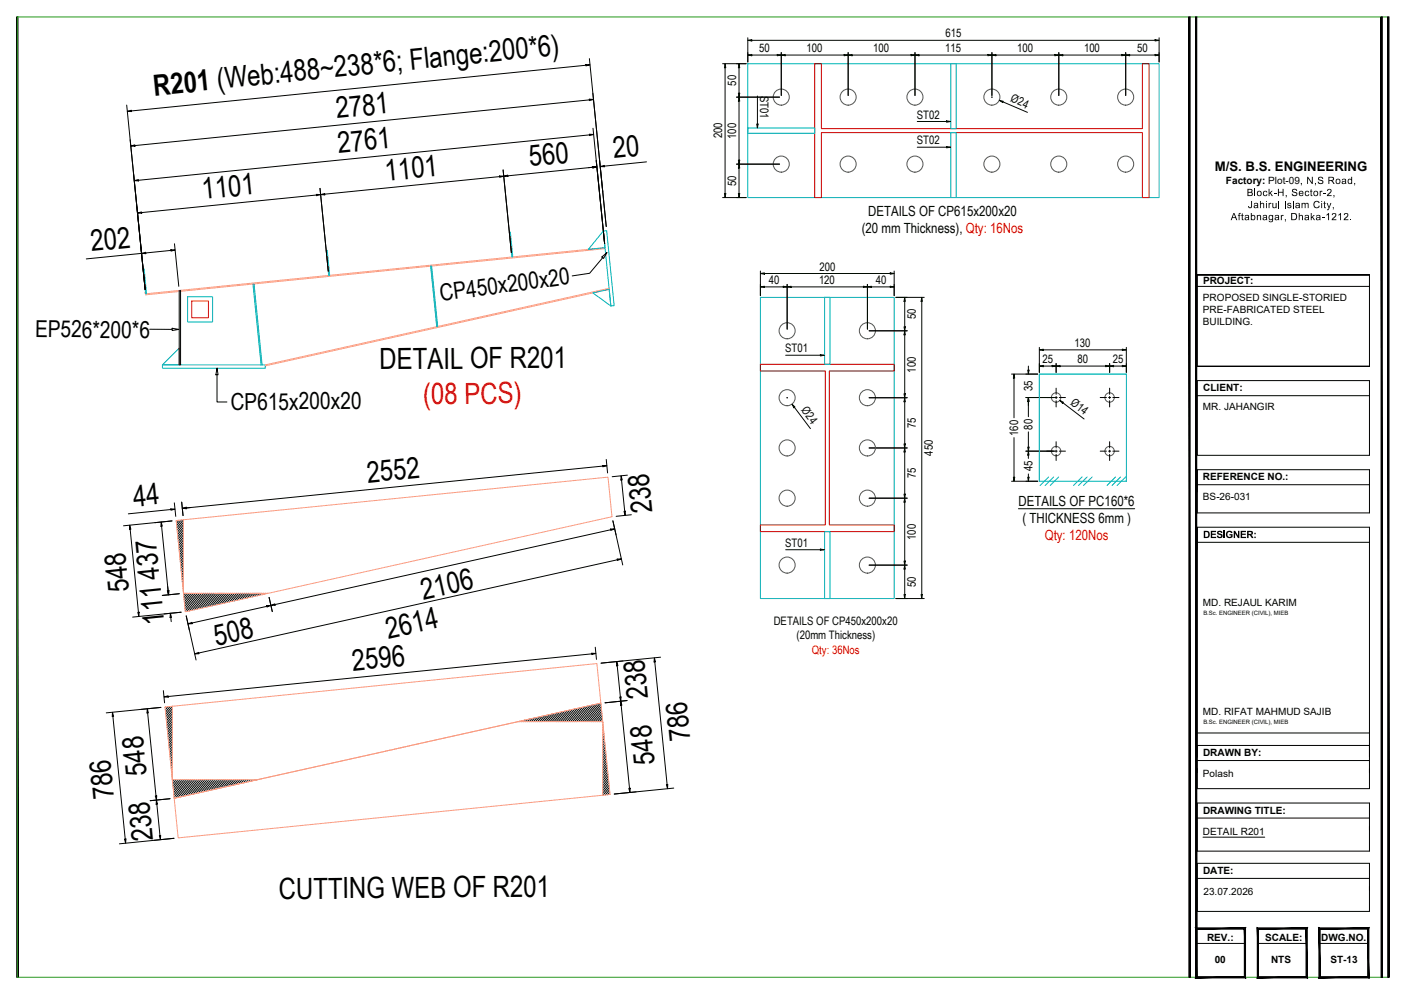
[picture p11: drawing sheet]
<svg xmlns="http://www.w3.org/2000/svg" width="420mm" height="297mm" viewBox="0 0 420 297" stroke-linecap="round" stroke-linejoin="round" font-family="sans-serif">
<!-- layer: Rafter -->
<path d="M180.9 74l-137.4 13.8 .1 .3 137.4-13.8M43.3 87.7h.1M182.1 86.2l-102.8 22.8M182.2 86.5l-102.9 22.8M54.9 155.3l126.9-12.7 1.2 11.8-102.8 22.9h-25.3zM54.9 155.3l-2.2 .3 2.7 27.2 24.8-5.5M51.5 211.1l127-12.8 1.2 11.8-102.8 22.9h-25.4zM51.5 211.1l-2.2 .2 2.8 27.3 24.8-5.6M154.9 215.7l24.8-5.6 2.7 27.3-2.1 .2M52.1 238.6l102.8-22.9h25.4v21.9l-127 12.8z" fill="none" stroke="#ff9f7f" stroke-width=".3"/>
<!-- layer: Connection Plate -->
<g fill="none" stroke="#00b3b3" stroke-width=".3">
<path d="M223.6 19h123v40h-123zM180.4 69l1-.1 2.3 22.4-1 .1zM180.4 69l.5 5-4.9 .5zM56.1 88.7h7.5v7.5h-7.5zM177.3 87.5l4.9-1 .5 4.9zM227.4 88.9h40v90h-40zM48.6 109h30.7v1h-30.7zM310.8 111.8h26v32h-26zM313.6 142.5l-2.6 2.6M315.1 142.5l-2.6 2.6M316.6 142.5l-2.6 2.6M323.6 142.5l-2.5 2.6"/>
<path d="M325.1 142.5l-2.6 2.6M326.6 142.5l-2.6 2.6M333.6 142.5l-2.6 2.6M335.1 142.5l-2.6 2.6M336.6 142.5l-2.5 2.6"/>
</g>
<!-- layer: Stiffener -->
<path d="M284.3 19h1.6v19.4h-1.6zM223.6 38.2h20v1.6h-20zM284.3 39.6h1.6v19.4h-1.6zM128.8 79.6l.3-.1 1.8 18.1h-.3zM75.6 84.9l2.5 24.1M76 84.9l2.4 24.1M246.6 88.9h1.6v20h-1.6zM48.6 109l5-5v5zM246.6 158.9h1.6v20h-1.6z" fill="none" stroke="#008ab8" stroke-width=".3"/>
<!-- layer: Purlin Cleat -->
<path d="M97.6 74.9l.3-.1 .7 7.5h-.3zM152.3 69.3h.3l.8 7.5h-.3zM42.8 80.4l.3-.1 .7 7.5h-.3z" fill="none" stroke="#0cc" stroke-width=".3"/>
<!-- layer: Strut -->
<path d="M57.3 89.9h5v5.1h-5z" fill="none" stroke="#f00" stroke-width=".3"/>
<!-- layer: DIM -->
<g fill="none" stroke="#000" stroke-width=".3">
<path d="M175.2 19.5l-135.9 13.7M176.3 17.5l5 50.2-2-19.8M37.9 31.4l5.5 55.2-2.5-24.8M176.2 29.9l-135.9 13.6M177.3 38.3l3.5 34.5M94.6 58.3l-52.2 5.2M95.7 56.3l2.5 24.8M149.4 52.8l-52.3 5.2M150.5 50.8l2.4 24.8M176 50.1l1.2-.1-25.3 2.5M176.3 40.3l-134.9 13.6M193.3 48.4l-12.6 1.2"/>
<path d="M42.3 75.7l-16.5 1.7M51.1 74.8l-7.5 .8M52.2 72.8l1.3 12.8M53.6 86.8v22.2M54 86.8v22.2M180.2 139.3l-124.4 12.5 1.2-.1M181.3 137.3l.4 4M38.9 158.2l2.5 24.8M48.3 157.3l2 19.2-.2-1.2M51.1 152.3l-12.7 1.3M51.4 155.7l-14.5 1.4M52.1 150.3l.5 4"/>
<path d="M52.9 155.5l-.2 .2M53.5 155.5l-.7 .9M54.2 155.4l-1.4 1.7M54.3 150.1l.4 4M54.9 155.3l-2 2.4M54.9 156.1l-1.9 2.3M54.9 156.8l-1.9 2.3M54.9 157.6l-1.8 2.2M54.9 158.3l-1.7 2.1M54.9 159.1l-1.7 2M54.9 159.8l-1.6 2M182.6 158.3l-100.4 22.4"/>
<path d="M184.2 159.9l-.9-4.3 2.9 13.2M185.9 143.4l.9 9.4M187.6 142l-4.5 .5M188.8 153.8l-4.5 .5M53.6 177.4l-5.1 .5M54.9 160.6l-1.5 1.8M54.9 161.4l-1.5 1.7M54.9 162.1l-1.4 1.7M54.9 162.9l-1.3 1.5M54.9 163.6l-1.3 1.5M54.9 164.4l-1.2 1.4M54.9 165.1l-1.1 1.3"/>
<path d="M54.9 165.9l-1.1 1.2M54.9 166.6l-1 1.2M54.9 167.4l-.9 1.1M54.9 168.1l-.9 1M54.9 168.9l-.8 .9M54.9 169.6l-.7 .9M54.9 170.4l-.6 .7M54.9 171.1l-.6 .7M54.9 171.9l-.5 .6M54.9 172.6l-.5 .6M54.9 173.4l-.4 .4M54.9 174.1l-.3 .4"/>
<path d="M54.9 174.9l-.2 .3M54.9 175.6l-.2 .2M54.9 176.4l-.1 .1M54.9 177.2h-.1M55.4 177.3l-.5 .5M56 177.3l-1 1.2M56.6 177.3l-1.5 1.9M57.2 177.3l-2.1 2.6M57.8 177.3l-2.6 3.2M58.4 177.3l-3.2 3.9M59 177.3l-3.7 4.6M59.6 177.3l-4.2 5.2"/>
<path d="M60.3 177.3l-4.5 5.4M60.9 177.3l-4.3 5.3M61.5 177.3l-4.2 5.1M62.1 177.3l-4 4.9M62.7 177.3l-3.9 4.8M63.4 177.3l-3.8 4.6M64 177.3l-3.7 4.4M64.6 177.3l-3.5 4.3M65.2 177.3l-3.4 4.1M65.8 177.3l-3.2 3.9M66.4 177.3l-3 3.8M67 177.3l-2.9 3.6"/>
<path d="M67.6 177.3l-2.7 3.4M68.3 177.3l-2.7 3.3M68.9 177.3l-2.5 3.1M69.5 177.3l-2.4 2.9M70.1 177.3l-2.2 2.8M70.7 177.3l-2.1 2.6M71.4 177.3l-2 2.4M72 177.3l-1.9 2.3M72.6 177.3l-1.7 2.1M73.2 177.3l-1.6 1.9M73.8 177.3l-1.4 1.8M74.4 177.3l-1.3 1.6"/>
<path d="M75 177.3l-1.1 1.4M75.6 177.3l-1 1.2M76.3 177.3l-.9 1.1M76.9 177.3l-.8 .9M77.5 177.3l-.6 .7M78.1 177.3l-.5 .6M78.7 177.3l-.3 .4M79.3 177.3l-.2 .3M79.9 177.3v.1M80.5 178.5l.9 4.3M184.6 167.3l-125.2 27.8M51.1 184.5l.1 1.3"/>
<path d="M54.2 183l-14.5 1.4M56.6 188.3l-.9-4.2 2.9 13.1M79.8 181.2l-22.4 5M177 195.4l-126.7 12.7M178 193.4l.4 3.6M184.6 199l.9 9.3M195.8 197.8l3.7 36.6M197.5 196.4l-17.8 1.8 6.6-.7M33.8 214.1l3.6 36.6M44.2 213l2.5 24.8M48.1 211.4l-16.3 1.6M48.9 206.4l.3 3.6"/>
<path d="M49.5 211.3l-.1 .1M50.2 211.2l-.8 .9M50.9 211.1l-1.4 1.7M51.5 211.1l-1.9 2.4M51.5 211.8l-1.9 2.3M51.5 212.6l-1.8 2.2M51.5 213.3l-1.7 2.2M51.5 214.1l-1.7 2M51.5 214.8l-1.6 2M51.5 215.6l-1.5 1.9M51.5 216.3l-1.5 1.9M51.5 217.1l-1.4 1.7"/>
<path d="M51.5 217.8l-1.3 1.7M51.5 218.6l-1.3 1.6M51.5 219.3l-1.2 1.5M155.3 215.6l-.1 .1M156.1 215.4l-.2 .3M156.8 215.2l-.3 .5M157.6 215.1l-.5 .6M158.3 214.9l-.6 .8M159.1 214.7l-.8 1M159.8 214.6l-.9 1.1M160.6 214.4l-1 1.3M161.3 214.2l-1.1 1.5"/>
<path d="M162.1 214.1l-1.3 1.6M162.8 213.9l-1.4 1.8M163.6 213.7l-1.6 2M164.3 213.6l-1.7 2.1M165.1 213.4l-1.9 2.3M165.8 213.2l-1.9 2.5M166.6 213l-2.1 2.7M167.3 212.9l-2.2 2.8M168.1 212.7l-2.4 3M168.8 212.5l-2.5 3.2M169.6 212.4l-2.7 3.3M170.3 212.2l-2.8 3.5"/>
<path d="M171.1 212.1l-3 3.6M171.9 211.9l-3.1 3.8M172.6 211.7l-3.2 4M173.4 211.5l-3.4 4.2M174.1 211.4l-3.5 4.3M174.9 211.2l-3.7 4.5M175.6 211l-3.7 4.7M176.4 210.9l-3.9 4.8M177.1 210.7l-4 5M177.9 210.6l-4.2 5.1M178.6 210.4l-4.3 5.3M179.4 210.2l-4.5 5.5"/>
<path d="M179.7 210.5l-4.2 5.2M179.8 211.2l-3.7 4.5M179.9 211.9l-3.1 3.8M179.9 212.5l-2.5 3.2M180 213.2l-2 2.5M180.1 213.9l-1.5 1.8M180.1 214.6l-.9 1.1M180.2 215.2l-.3 .5M180.3 215.9h.1M180.3 216.6v.1M180.4 217.2l-.1 .2M180.5 217.9l-.2 .3"/>
<path d="M180.5 218.6l-.2 .3M180.6 219.3l-.3 .4M180.7 219.9l-.4 .5M185.8 210.8l2.5 24.8M187.5 209.3l-6.6 .7M50.8 238.7l-5.9 .6M51.5 220.1l-1.1 1.4M51.5 220.8l-1.1 1.4M51.5 221.6l-1 1.2M51.5 222.3l-.9 1.2M51.5 223.1l-.8 1.1M51.5 223.8l-.8 1.1"/>
<path d="M51.5 224.6l-.7 .9M51.5 225.3l-.7 .9M51.5 226.1l-.6 .8M51.5 226.9l-.5 .6M51.5 227.6l-.4 .6M51.5 228.4l-.4 .5M51.5 229.1l-.3 .4M51.5 229.9l-.3 .3M51.5 230.6l-.2 .3M51.5 231.4l-.1 .1M51.5 232.1v.1M51.5 232.9h.1"/>
<path d="M52 233l-.4 .6M52.6 233l-1 1.2M53.3 233l-1.6 1.9M53.9 233l-2.1 2.6M54.5 233l-2.6 3.2M55.1 233l-3.2 3.9M55.7 233l-3.7 4.6M56.3 233l-4.3 5.3M56.9 233l-4.4 5.4M57.6 233l-4.3 5.3M58.2 233l-4.2 5.1M58.8 233l-4 5"/>
<path d="M59.4 233l-3.9 4.8M60 233l-3.7 4.6M60.6 233l-3.6 4.5M61.3 233l-3.5 4.3M61.9 233l-3.4 4.1M62.5 233l-3.2 3.9M63.1 233l-3.1 3.8M63.7 233l-2.9 3.6M64.3 233l-2.8 3.4M64.9 233l-2.6 3.3M65.6 233l-2.6 3.1M66.2 233l-2.4 3"/>
<path d="M66.8 233l-2.3 2.8M67.4 233l-2.1 2.6M68 233l-2 2.4M68.6 233l-1.8 2.3M69.3 233l-1.8 2.1M69.9 233l-1.6 1.9M70.5 233l-1.5 1.8M71.1 233l-1.3 1.6M71.7 233l-1.2 1.4M72.3 233l-1 1.3M72.9 233l-.8 1.1M73.6 233l-.8 .9"/>
<path d="M74.2 233l-.6 .8M74.8 233l-.5 .6M75.4 233l-.3 .4M76 233l-.2 .3M76.6 233v.1M180.7 220.6l-.4 .6M180.8 221.3l-.5 .6M180.9 221.9l-.6 .8M180.9 222.6l-.6 .8M181 223.3l-.7 .9M181.1 223.9l-.8 1M181.1 224.6l-.8 1.1"/>
<path d="M181.2 225.3l-.9 1.1M181.3 225.9l-1 1.3M181.4 226.6l-1.1 1.4M181.4 227.3l-1.1 1.4M181.5 228l-1.2 1.5M181.5 228.6l-1.2 1.6M181.6 229.3l-1.3 1.7M181.7 230l-1.4 1.7M181.8 230.6l-1.5 1.9M181.8 231.3l-1.5 1.9M181.9 232l-1.6 2M181.9 232.6l-1.6 2.1"/>
<path d="M182 233.3l-1.7 2.2M182.1 234l-1.8 2.2M182.2 234.7l-1.9 2.3M182.2 235.3l-1.9 2.3M182.3 236l-1.3 1.6M182.4 236.7l-.7 .8M182.4 237.3v.1M201.5 235.5l-17.8 1.8 6.5-.7M46.9 240.3l.9 9.4M52 250.5l-16.3 1.7"/>
</g>
<!-- layer: 0 -->
<g fill="none" stroke="#000" stroke-width=".3">
<path d="M175.2 19.3l1.2 .1-1.2 .3zM38.1 33.3l1.2-.4v.4zM176.2 29.6l1.3 .1-1.2 .4zM39.1 43.6l1.2-.3 .1 .4zM40.2 54l1.2-.3v.4zM94.6 58.1l1.3 .1-1.2 .3zM95.9 58.2l1.2-.4v.4zM149.4 52.6h1.2l-1.2 .4zM150.6 52.6l1.2-.3 .1 .4zM176.3 40.1l1.2 .1-1.2 .3zM177.2 49.8l1.3 .1-1.2 .3zM179.5 49.8l1.2-.4 .1 .4z"/>
<path d="M41.1 63.7l1.2-.4 .1 .4zM42.3 75.7l1.3-.3v.4zM51.1 74.6l1.3 .1-1.3 .3zM180 76.8l1.5-1.3-1 1.7zM180.2 77l-3.9 4.7-5.2 .8M44.8 98.4h6.7M51.5 98.1l2 .3-2 .4zM64.9 110l.3 2h-.6zM64.9 112v8.1h3M180.2 139.1l1.3 .1-1.2 .3zM38.8 156.9l.3 1.3h-.4zM48.2 156l.3 1.2-.4 .1z"/>
<path d="M51.1 152.1l1.2 .1-1.2 .3zM54.5 151.9l1.2-.3 .1 .4zM182.6 158.1l1.2-.1-1.2 .5zM185.7 142.2l.4 1.2-.4 .1zM186.6 152.8h.4l-.1 1.2zM50.1 176.5h.4l-.1 1.3zM184.6 167.1l1.2-.1-1.2 .5zM41.2 183h.4l-.1 1.2zM50.9 183.3l.4 1.2h-.4zM56.2 186.4l1.2-.4 .1 .4zM58.2 195.4l1.2-.4 .1 .4zM79.8 181l1.2-.1-1.2 .5z"/>
<path d="M81 180.9l1.2-.4 .1 .4zM176.9 195.2l1.3 .1-1.2 .3zM184.4 197.7l.4 1.2-.4 .1zM195.7 196.6l.3 1.2h-.4zM33.6 212.9l.4 1.2h-.4zM44 211.8l.4 1.2-.4 .1zM49 208.3l1.3-.4v.4zM185.3 208.3h.4v1.2zM185.7 209.5l.3 1.3h-.4zM46.4 237.9l.5-.1-.1 1.3zM46.8 239.1l.3 1.2-.4 .1zM188 235.6l.5-.1-.1 1.3z"/>
<path d="M199.3 234.5l.4-.1-.1 1.3zM37.2 250.7h.5l-.1 1.3zM47.6 249.7h.4v1.2z"/>
</g>
<g fill="none" stroke="#545454" stroke-width=".3">
<circle cx="233.6" cy="29" r="2.4"/>
<circle cx="253.6" cy="29" r="2.4"/>
<circle cx="273.6" cy="29" r="2.4"/>
<circle cx="296.6" cy="29" r="2.4"/>
<circle cx="316.6" cy="29" r="2.4"/>
<circle cx="336.6" cy="29" r="2.4"/>
<circle cx="233.6" cy="49" r="2.4"/>
<circle cx="253.6" cy="49" r="2.4"/>
<circle cx="273.6" cy="49" r="2.4"/>
<circle cx="296.6" cy="49" r="2.4"/>
<circle cx="316.6" cy="49" r="2.4"/>
<circle cx="336.6" cy="49" r="2.4"/>
<circle cx="235.4" cy="98.8" r="2.4"/>
<circle cx="259.4" cy="98.8" r="2.4"/>
<circle cx="235.4" cy="118.8" r="2.4"/>
<circle cx="259.4" cy="118.8" r="2.4"/>
<circle cx="315.8" cy="118.8" r="1.41"/>
<circle cx="331.8" cy="118.8" r="1.41"/>
<circle cx="235.4" cy="133.9" r="2.4"/>
<circle cx="259.4" cy="133.9" r="2.4"/>
<circle cx="315.8" cy="134.8" r="1.41"/>
<circle cx="331.8" cy="134.8" r="1.41"/>
<circle cx="235.4" cy="148.9" r="2.4"/>
<circle cx="259.4" cy="148.9" r="2.4"/>
<circle cx="235.4" cy="168.9" r="2.4"/>
<circle cx="259.4" cy="168.9" r="2.4"/>
</g>
<!-- layer: 000 Steel Column -->
<path d="M243.6 19h2v19.4h96v-19.4h2v40h-2v-19.4h-96v19.4h-2zM227.4 108.9h40v2h-19.4v46h19.4v2h-40v-2h19.4v-46h-19.4z" fill="none" stroke="#a30000" stroke-width=".3"/>
<!-- layer: DIM STEEL -->
<g fill="none" stroke="#000a00" stroke-width=".3">
<path d="M216.1 19h7M223.6 11.3v7.2M224.8 16.5h7.6M224.8 12.1h120.6M233.6 15.7v12.8M234.8 16.5h17.6M253.6 15.7v12.8M254.8 16.5h17.6M273.6 15.7v12.8M274.8 16.5h20.6M296.6 15.7v12.8M297.8 16.5h17.6"/>
<path d="M316.6 15.7v12.8M317.8 16.5h17.6M336.6 15.7v12.8M337.8 16.5h7.6M346.6 11.3v7.2M216.8 20.2v37.6M220.3 29h12.8M221 20.2v7.6M221 30.2v17.6M296.5 29h.2M296.6 28.9v.2M299.9 30.4l7.4 3.2"/>
<path d="M216.1 59h7M220.3 49.1h12.8M221 50.2v7.6M227.4 81v7.4M228.6 85.7h5.6M228.6 81.7h37.6M235.4 85v13.4M236.6 85.7h21.6M259.4 85v13.4M259.9 98.9h11.4M260.6 85.7h5.6M267.4 81v7.4"/>
<path d="M267.9 88.9h8.5M270.6 90.1v7.6M275.7 90.1v87.6M235.3 118.9h.2M235.4 118.8v.1M259.9 118.9h11.4M270.6 100.1v17.6M302.5 111.8h7.8M303.2 113v11.8M306.8 118.8h8.5M307.5 109.4v1.2M310.8 103.8v7.5"/>
<path d="M312 109.4h2.6M312 104.5h23.6M315.7 118.8h.2M315.8 108.6v2.7M315.8 118.7v.2M317 109.4h13.6M331.8 108.6v2.7M333 109.4h2.6M336.8 103.8v7.5M237.6 121.7l4.8 6.4M259.9 133.9h11.4M270.6 120.1v12.6"/>
<path d="M270.6 135.1v12.6M303.2 130.8v11.8M306.8 134.8h8.5M307.5 120v4.5M307.5 129.1v4.5M307.5 136v1M317.9 120.4l6.3 4.8M259.9 148.9h11.4M270.6 150.1v17.6M302.5 143.8h7.8M304.5 152h34.8M307.5 141.6v1"/>
<path d="M259.9 168.9h11.4M267.9 178.9h8.5M270.6 170.1v7.6"/>
</g>
<!-- layer: 0 -->
<g fill="none" stroke="#000a00" stroke-width=".3">
<path d="M216.8 19l.2 1.2h-.4zM221 19l.2 1.2h-.4zM223.6 16.5l1.2-.2v.4zM223.6 12.1l1.2-.3v.4zM232.4 16.3l1.2 .2-1.2 .2zM233.6 16.5l1.2-.2v.4zM252.4 16.3l1.2 .2-1.2 .2zM253.6 16.5l1.2-.2v.4zM272.4 16.3l1.2 .2-1.2 .2zM273.6 16.5l1.2-.2v.4zM295.4 16.3l1.2 .2-1.2 .2zM296.6 16.5l1.2-.2v.4z"/>
<path d="M315.4 16.3l1.2 .2-1.2 .2zM316.6 16.5l1.2-.2v.4zM335.4 16.3l1.2 .2-1.2 .2zM336.6 16.5l1.2-.2v.4zM345.4 16.3l1.2 .2-1.2 .2zM345.4 11.8l1.2 .3-1.2 .1zM220.8 27.8h.4l-.2 1.2zM221 29l.2 1.2h-.4zM226.3 37.1h.4l-.2 1.2zM226.5 28.7v8.4M274.3 36.3h8.8M283.1 36.1l1.2 .2-1.2 .2z"/>
<path d="M298.8 30l1.2 .3-.1 .3zM216.6 57.8h.4l-.2 1.2zM220.8 47.8h.4l-.2 1.3zM220.8 57.8h.4l-.2 1.2zM221 49.1l.2 1.1h-.4zM274.3 44h8.8M283.1 43.8l1.2 .2-1.2 .2zM227.4 85.7l1.2-.2v.4zM227.4 81.7l1.2-.2v.4zM234.2 85.5l1.2 .2-1.2 .2zM235.4 85.7l1.2-.2v.4zM258.2 85.5l1.2 .2-1.2 .2z"/>
<path d="M259.4 85.7l1.2-.2v.4zM266.2 85.5l1.2 .2-1.2 .2zM266.2 81.5l1.2 .2-1.2 .2zM270.3 97.7h.4l-.1 1.2zM270.6 88.9l.1 1.2h-.4zM270.6 98.9l.1 1.2h-.4zM275.7 88.9l.1 1.2h-.4zM235 106.2h10.3M245.3 106l1.2 .2-1.2 .2zM270.3 117.7h.4l-.1 1.2zM270.6 118.9l.1 1.2h-.4zM303.2 111.8l.2 1.2h-.4z"/>
<path d="M307.3 110.6h.4l-.2 1.2zM307.5 118.8l.2 1.2h-.4zM310.8 109.4l1.2-.2v.4zM310.8 104.5l1.2-.1v.4zM314.6 109.2l1.2 .2-1.2 .2zM315.8 109.4l1.2-.2v.4zM316.9 119.6l1.1 .6-.2 .3zM330.6 109.2l1.2 .2-1.2 .2zM331.8 109.4l1.2-.2v.4zM335.6 109.2l1.2 .2-1.2 .2zM335.6 104.4l1.2 .1-1.2 .3zM236.9 120.8l.8 .8-.3 .3z"/>
<path d="M270.3 132.7h.4l-.1 1.2zM270.6 133.9l.1 1.2h-.4zM307.3 133.6h.4l-.2 1.2zM307.5 134.8l.2 1.2h-.4zM270.3 147.7h.4l-.1 1.2zM270.6 148.9l.1 1.2h-.4zM303 142.6h.4l-.2 1.2zM307.3 142.6h.4l-.2 1.2zM235 164.3h10.3M245.3 164.1l1.2 .2-1.2 .2zM270.3 167.7h.4l-.1 1.2zM270.3 177.7h.4l-.1 1.2z"/>
<path d="M270.6 168.9l.1 1.2h-.4zM275.4 177.7h.4l-.1 1.2z"/>
</g>
<!-- layer: CLEAT -->
<path d="M336.8 111.8h-26v32" fill="none" stroke="#0ff" stroke-width=".3"/>
<!-- layer: Center line -->
<g fill="none" stroke="#000" stroke-width=".3">
<path d="M313 118.8h1.9M315.5 118.8h.6M315.8 116v1.8M315.8 118.5v.6M315.8 119.7v1.9M316.8 118.8h1.8M329 118.8h1.9M331.5 118.8h.6M331.8 116v1.8M331.8 118.5v.6M331.8 119.7v1.9M332.8 118.8h1.8"/>
<path d="M313 134.8h1.9M315.5 134.8h.6M315.8 132v1.9M315.8 134.5v.6M315.8 135.8v1.8M316.8 134.8h1.8M329 134.8h1.9M331.5 134.8h.6M331.8 132v1.9M331.8 134.5v.6M331.8 135.8v1.8M332.8 134.8h1.8"/>
</g>
<!-- layer: Template -->
<g fill="#000" stroke="#000" stroke-width=".3">
<path d="M5 5.1v286.9h.4zM5 5.1h.4v286.9z"/>
<path d="M355.5 5.1v286.9h.4zM355.5 5.1h.4v286.9z"/>
<path d="M357.5 5.1v286.9h.4zM357.5 5.1h.4v286.9z"/>
<path d="M357.9 291.9l-.4 .3 14.6-.3zM357.5 292.2l14.6-.3 .4 .3zM372.1 277.7v14.2l.4 .3zM372.1 277.7l.4-.4v14.9zM357.9 277.7h14.2l.4-.4zM357.5 277.3h15l-14.6 .4zM357.5 277.3l.4 14.6v-14.2zM357.5 277.3l.4 14.6-.4 .3z"/>
<path d="M376.3 291.9l-.3 .3 14.6-.3zM376 292.2l14.6-.3 .3 .3zM390.6 277.7v14.2l.3 .3zM390.6 277.7l.3-.4v14.9zM376.3 277.7h14.3l.3-.4zM376 277.3h14.9l-14.6 .4zM376 277.3l.3 14.6v-14.2zM376 277.3l.3 14.6-.3 .3z"/>
<path d="M394.8 291.9l-.4 .3 14.6-.3zM394.4 292.2l14.6-.3 .4 .3zM409 277.7v14.2l.4 .3zM409 277.7l.4-.4v14.9zM394.8 277.7h14.2l.4-.4zM394.4 277.3h15l-14.6 .4zM394.4 277.3l.4 14.6v-14.2zM394.4 277.3l.4 14.6-.4 .3z"/>
<path d="M413 5.1v286.9h.4zM413 5.1h.4v286.9z"/>
<path d="M415 5.1v286.9h.4zM415 5.1h.4v286.9z"/>
</g>
<path d="M5.2 5.1h410v286.9h-410z" fill="none" stroke="#259500" stroke-width=".3"/>
<g fill="none" stroke="#000" stroke-width=".3">
<path d="M358.1 82.2h51.4h-51.4v27.3M358.1 85.6h51.4M409.5 82.2v27.3M358.1 113.7h51.4v22.4h-51.4zM358.1 118.2h51.4M409.5 109.5h-51.4h51.4M358.1 157.6v78.1h51.4v-12.9h-51.4M358.1 140.4v12.9h51.4v-12.9h-51.4v6.6M358.1 144.9h51.4M358.1 164.2v-6.6h51.4v68.6M358.1 162.1h51.4M358.1 219h51.4"/>
<path d="M358.1 240h51.4v14.3h-51.4zM358.1 227.3h51.4M409.5 229.7v1.2M358.1 258h51.4v14.4h-51.4zM358.1 244.5h51.4M359.7 250.2h18.5M358.1 262.5h51.4M357.7 281.9h14.6M376.2 281.9h14.5M394.6 281.9h14.6"/>
</g>
<g fill="#000">
<path d="M375.1 159.2h.4v.4h-.4zM375.1 160.4h.4v.4h-.4z"/>
<path d="M372.9 158.6l1.3 .1 .4 .2 .1 .6-.6 .3 .8 1h-.5l-.9-.9h-.1v.9h-.5zM373.4 159v.5l.8-.1-.1-.4z"/>
</g>
<!-- layer: 0 -->
<path d="M397 56.6l.7-.2 .4 .3v.7l-.9 .9h1v.3h-1.4l1.1-1.5-.3-.5-.3 .1-.2 .4h-.2zM398.8 58.3h.3l-.3 .7zM405 54.7h.3l-.3 .7zM396.7 60.6h.3l.4 1.3 .5-1.3h.2l-.6 1.8-.4 .4-.3-.3h.4l.1-.3zM398.6 61.9h.3l-.3 .7zM402 63.8l.7-.1 .5 .3v.5l-1 1h1v.3h-1.4l1.1-1.5-.3-.4-.8 .4zM403.8 65.5h.3v.3h-.3z" fill="#000"/>
<g font-size="8.7">
<text x="46.1" y="28.6" transform="rotate(-6 46.1 28.6)">R201 (Web:488~238*6; Flange:200*6)</text>
<text x="100.7" y="35.3" transform="rotate(-6 100.7 35.3)">2781</text>
<text x="101.3" y="45.7" transform="rotate(-6 101.3 45.7)">2761</text>
<text x="183.6" y="47.2" transform="rotate(-6 183.6 47.2)">20</text>
<text x="158.5" y="49.7" transform="rotate(-6 158.5 49.7)">560</text>
<text x="60.6" y="59.6" transform="rotate(-6 60.6 59.6)">1101</text>
<text x="115.4" y="54.1" transform="rotate(-6 115.4 54.1)">1101</text>
<text x="27.4" y="75.1" transform="rotate(-6 27.4 75.1)">202</text>
<text x="113.5" y="110.3" transform="rotate(-1 113.5 110.3)">DETAIL OF R201</text>
<text x="110" y="144.2" transform="rotate(-6 110 144.2)">2552</text>
<text x="40.1" y="151.4" transform="rotate(-6 40.1 151.4)">44</text>
<text x="195.2" y="153.1" transform="rotate(-96 195.2 153.1)">238</text>
<text x="47.8" y="172.9" transform="rotate(-96 47.8 172.9)">437</text>
<text x="38.7" y="176.7" transform="rotate(-96 38.7 176.7)">548</text>
<text x="126.5" y="179.3" transform="rotate(-13 126.5 179.3)">2106</text>
<text x="49.2" y="186.4" transform="rotate(-96 49.2 186.4)">111</text>
<text x="116.1" y="191" transform="rotate(-13 116.1 191)">2614</text>
<text x="64.6" y="193" transform="rotate(-13 64.6 193)">508</text>
<text x="105.6" y="200.5" transform="rotate(-6 105.6 200.5)">2596</text>
<text x="193.9" y="208.7" transform="rotate(-96 193.9 208.7)">238</text>
<text x="206.5" y="221.2" transform="rotate(-96 206.5 221.2)">786</text>
<text x="43.9" y="231.6" transform="rotate(-96 43.9 231.6)">548</text>
<text x="195.8" y="228.3" transform="rotate(-96 195.8 228.3)">548</text>
<text x="34.1" y="238.6" transform="rotate(-96 34.1 238.6)">786</text>
<text x="45.8" y="251.1" transform="rotate(-96 45.8 251.1)">238</text>
<text x="83.4" y="268.7" transform="rotate(-1 83.4 268.7)">CUTTING WEB OF R201</text>
</g>
<text font-size="8.7" fill="#f00" x="126.6" y="120.7" transform="rotate(-1 126.6 120.7)">(08 PCS)</text>
<g font-size="7">
<text x="131.8" y="90" transform="rotate(-8 131.8 90)">CP450x200x20</text>
<text x="10.5" y="100.7" transform="rotate(1 10.5 100.7)">EP526*200*6</text>
<text x="69" y="122.6" transform="rotate(-1 69 122.6)">CP615x200x20</text>
</g>
<g font-size="4.2" fill="#000a00">
<text x="259.6" y="64.4">DETAILS OF CP615x200x20</text>
<text x="257.7" y="69.5">(20 mm Thickness), Qty: 16Nos</text>
<text x="304.5" y="151.1">DETAILS OF PC160*6</text>
<text x="305.8" y="156.2">( THICKNESS 6mm )</text>
</g>
<text font-size="4.2" fill="#f00" x="312.4" y="161.3">Qty: 120Nos</text>
<text font-size="3.9" x="363.3" y="51.1">M/S. B.S. ENGINEERING</text>
<g font-size="3.5" fill="#000a00">
<text x="282.7" y="11.2">615</text>
<text x="227.1" y="15.6">50</text>
<text x="241.2" y="15.6">100</text>
<text x="261.2" y="15.6">100</text>
<text x="282.6" y="15.6">115</text>
<text x="304.2" y="15.6">100</text>
<text x="324.2" y="15.6">100</text>
<text x="340" y="15.6">50</text>
<text x="220.2" y="25.6" transform="rotate(-90 220.2 25.6)">50</text>
<text x="227.4" y="28.6" transform="rotate(90 227.4 28.6)">ST01</text>
<text x="274.2" y="35.5">ST02</text>
<text x="302" y="30.3" transform="rotate(23 302 30.3)">Ø24</text>
<text x="216" y="41.4" transform="rotate(-90 216 41.4)">200</text>
<text x="220.2" y="41.5" transform="rotate(-90 220.2 41.5)">100</text>
<text x="274.2" y="43.1">ST02</text>
<text x="220.2" y="55.6" transform="rotate(-90 220.2 55.6)">50</text>
<text x="245" y="80.9">200</text>
<text x="229.9" y="84.9">40</text>
<text x="244.9" y="84.9">120</text>
<text x="261.9" y="84.9">40</text>
<text x="273.9" y="95.4" transform="rotate(-90 273.9 95.4)">50</text>
<text x="234.8" y="105.3">ST01</text>
<text x="321.4" y="103.7">130</text>
<text x="273.9" y="111.3" transform="rotate(-90 273.9 111.3)">100</text>
<text x="311.7" y="108.5">25</text>
<text x="322.2" y="108.5">80</text>
<text x="332.7" y="108.5">25</text>
<text x="308.8" y="116.9" transform="rotate(-90 308.8 116.9)">35</text>
<text x="239.5" y="122.7" transform="rotate(53 239.5 122.7)">Ø24</text>
<text x="320" y="120.8" transform="rotate(38 320 120.8)">Ø14</text>
<text x="273.9" y="128" transform="rotate(-90 273.9 128)">75</text>
<text x="304.5" y="130.3" transform="rotate(-90 304.5 130.3)">160</text>
<text x="308.8" y="128.4" transform="rotate(-90 308.8 128.4)">80</text>
<text x="279" y="136.2" transform="rotate(-90 279 136.2)">450</text>
<text x="273.9" y="143" transform="rotate(-90 273.9 143)">75</text>
<text x="308.8" y="140.9" transform="rotate(-90 308.8 140.9)">45</text>
<text x="273.9" y="161.3" transform="rotate(-90 273.9 161.3)">100</text>
<text x="234.8" y="163.4">ST01</text>
<text x="273.9" y="175.5" transform="rotate(-90 273.9 175.5)">50</text>
<text x="231.4" y="186.9">DETAILS OF CP450x200x20</text>
<text x="238.2" y="191.1">(20mm Thickness)</text>
</g>
<text font-size="3.5" fill="#f00" x="242.8" y="195.3">Qty: 36Nos</text>
<g font-size="3">
<text x="366.6" y="55">Factory: Plot-09</text>
<text x="372.8" y="58.6">Block-H, Sector-2,</text>
<text x="388.7" y="55">, N,S Road,</text>
<text x="368" y="65.8">Aftabnagar, Dhaka-1212.</text>
<text x="373.2" y="62.2">Jahirul Islam City,</text>
<text x="359.7" y="90">PROPOSED SINGLE-STORIED</text>
<text x="359.8" y="84.8">PROJECT:</text>
<text x="359.7" y="93.6">PRE-FABRICATED STEEL</text>
<text x="359.7" y="97.2">BUILDING.</text>
<text x="359.8" y="117">CLIENT:</text>
<text x="359.7" y="122.6">MR. JAHANGIR</text>
<text x="359.7" y="143.6">REFERENCE NO.:</text>
<text x="359.7" y="149.3">BS-26-031</text>
<text x="359.8" y="160.8">DESIGNER:</text>
<text x="359.7" y="181.2">MD. REJAUL KARIM</text>
<text x="359.7" y="213.7">MD. RIFAT MAHMUD SAJIB</text>
<text x="359.8" y="226">DRAWN BY:</text>
<text x="359.7" y="232.3">Polash</text>
<text x="359.8" y="243.2">DRAWING TITLE:</text>
<text x="359.7" y="249.5">DETAIL R201</text>
<text x="359.8" y="261.2">DATE:</text>
<text x="359.9" y="267.6">23.07.2026</text>
<text x="361" y="281.1">REV.:</text>
<text x="378.4" y="281.2">SCALE:</text>
<text x="395.1" y="281.2">DWG.NO.</text>
<text x="363.2" y="287.8">00</text>
<text x="380.1" y="287.9">NTS</text>
<text x="397.9" y="287.9">ST-13</text>
</g>
<g font-size="1.8">
<text x="359.9" y="183.9">B.Sc. ENGINEER (CIVIL), MIEB</text>
<text x="359.9" y="216.5">B.Sc. ENGINEER (CIVIL), MIEB</text>
</g>
</svg>
